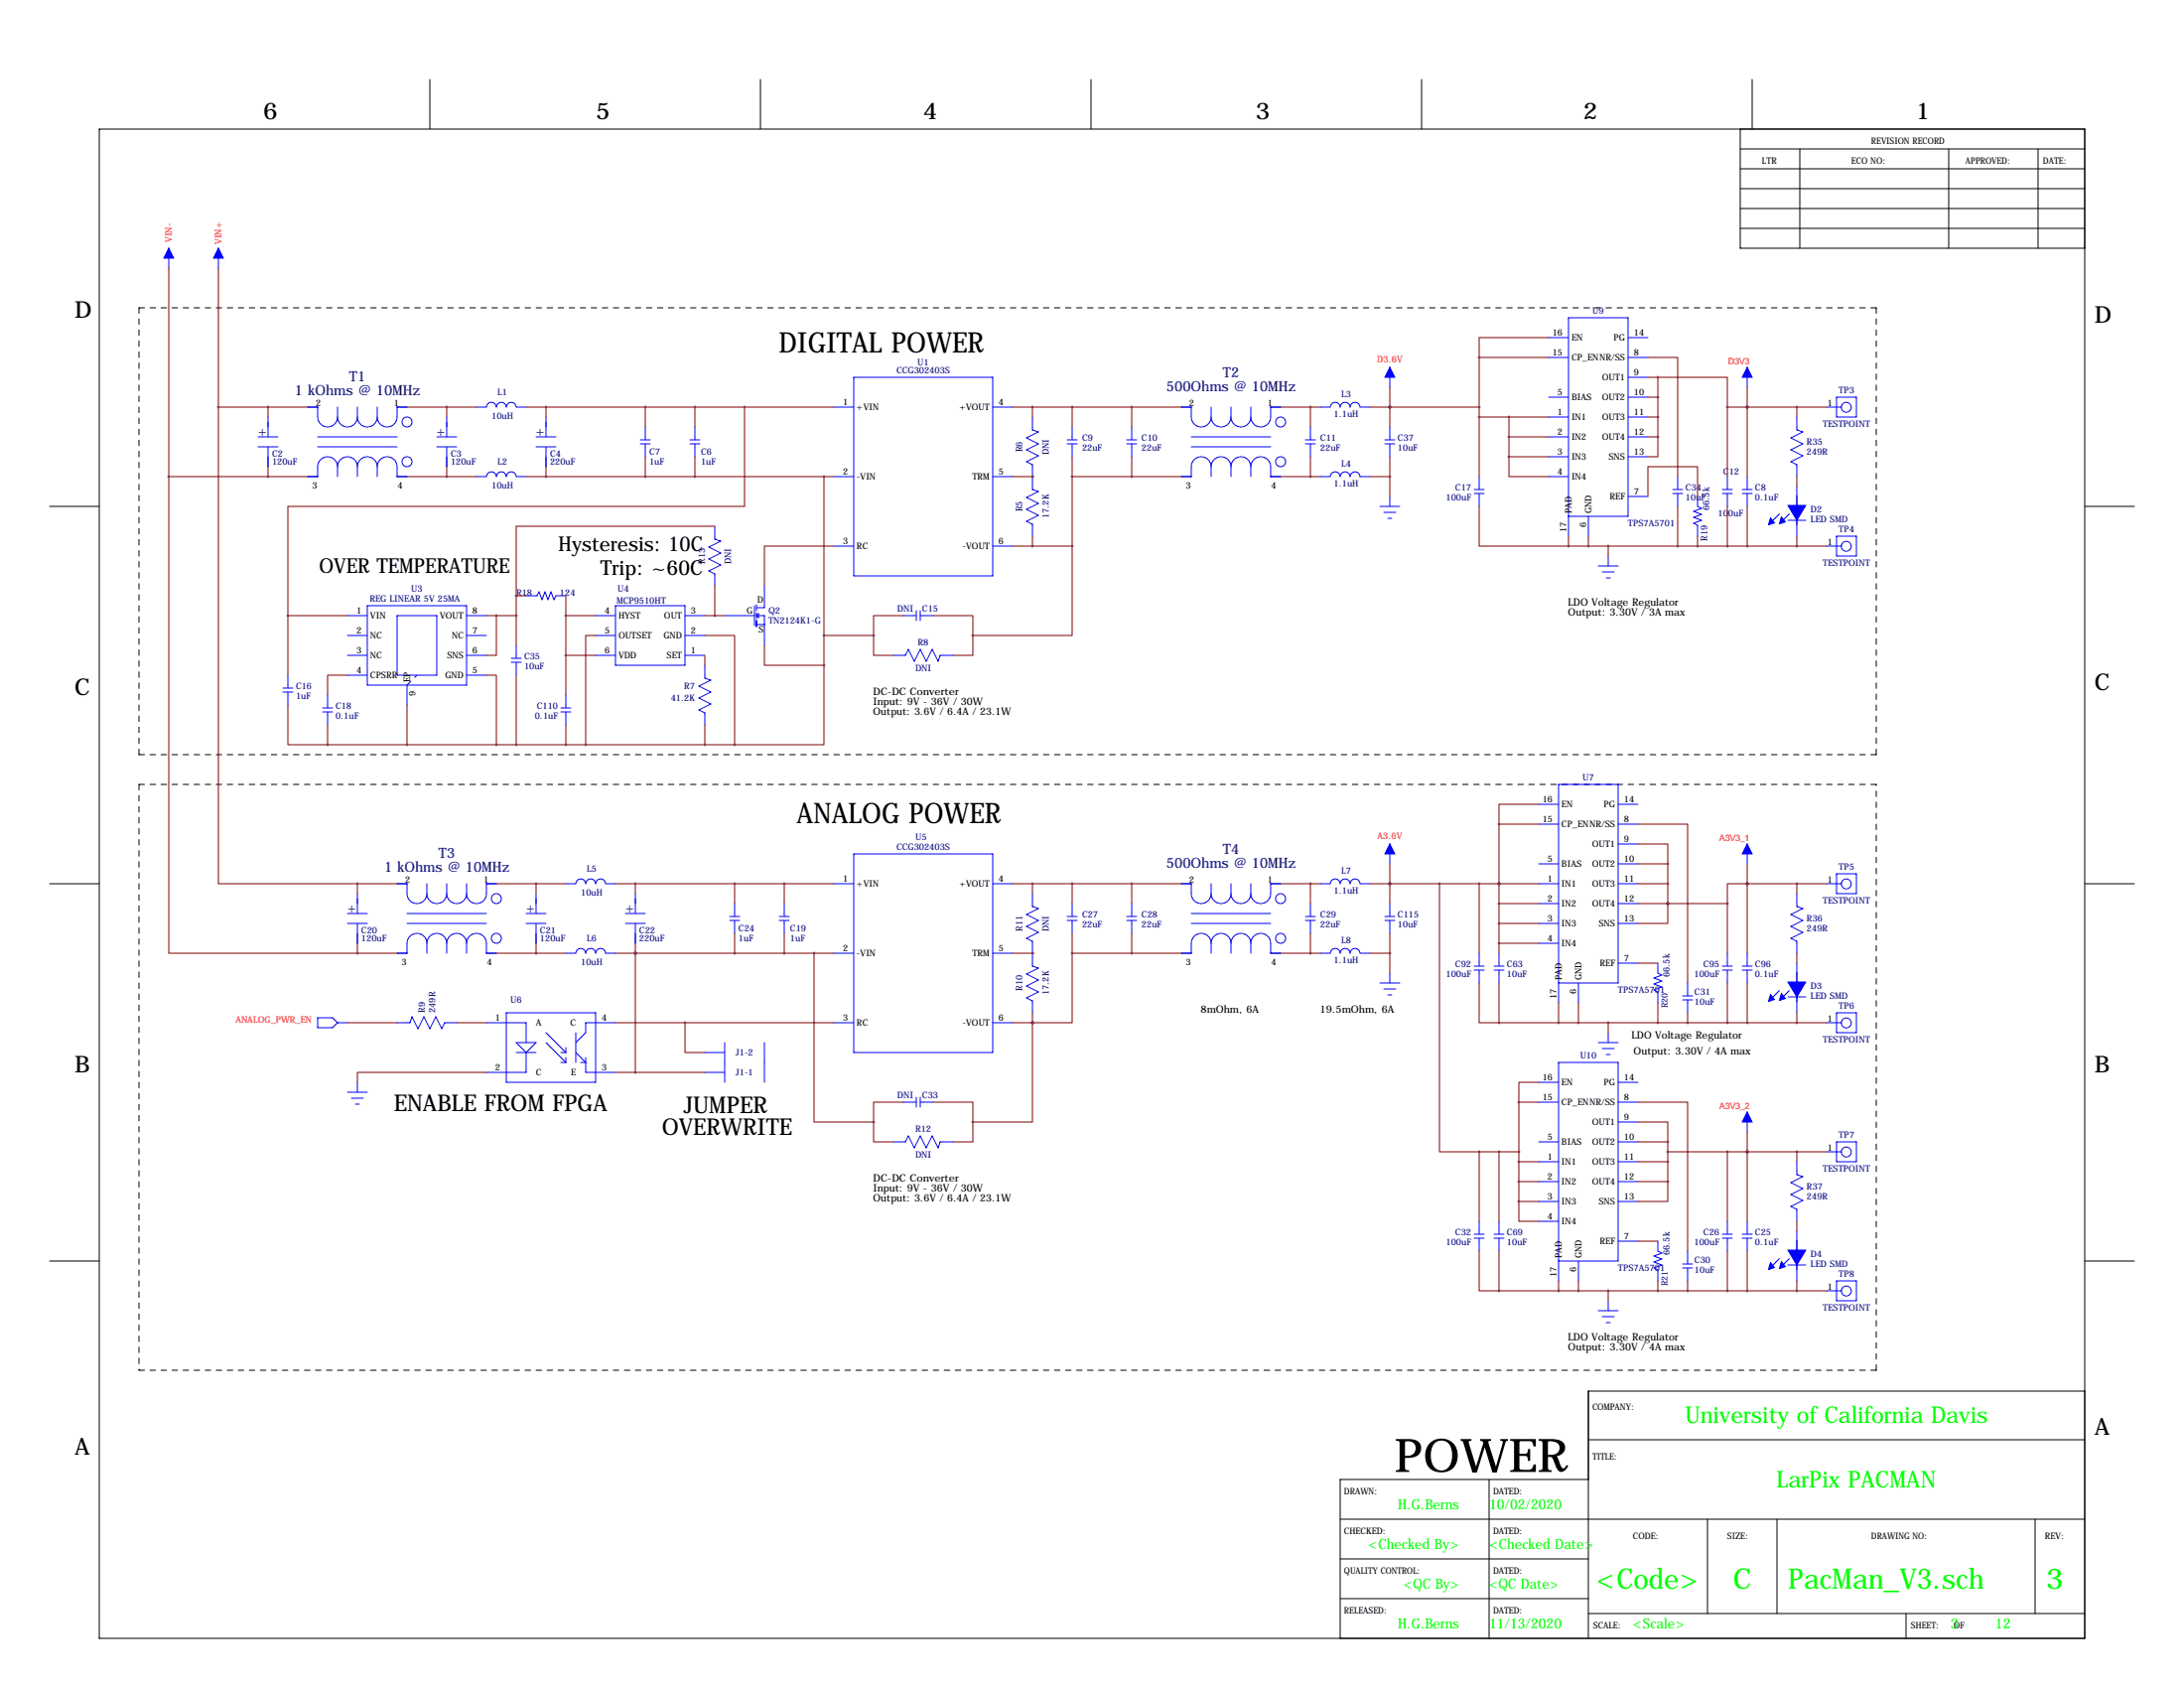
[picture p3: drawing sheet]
<svg xmlns="http://www.w3.org/2000/svg" width="559mm" height="432mm" viewBox="0 0 559 432" stroke-linecap="round" stroke-linejoin="round" font-family="sans-serif">
<g fill="none" stroke="#000" stroke-width=".25">
<path d="M25.4 33h508v386.1h-508zM110 20.3v12.7M194.6 20.3v12.7M279.1 20.3v12.7M363.7 20.3v12.7M445.3 38.1h88.1M445.3 33v30.5h88.1M448.3 20.3v12.7M460.5 38.1v25.4M498.6 38.1v25.4M521.5 38.1v25.4M445.3 48.3h88.1"/>
<path d="M445.3 43.2h88.1M445.3 53.3h88.1M445.3 58.4h88.1M12.7 129.5h12.7M533.4 129.5h12.7M12.7 226.1h12.7M533.4 226.1h12.7M12.7 322.6h12.7M533.4 322.6h12.7M533.4 355.9h-127v63.2M381 378.5v40.6M406.4 368.3h127"/>
<path d="M406.4 378.5h-63.5v40.6M342.9 388.6h190.5M342.9 398.8h63.5M436.9 388.6v24.1M454.7 388.6v24.1M520.7 388.6v24.1M342.9 408.9h63.5M406.4 412.7h127M487.7 412.7v6.4"/>
</g>
<path d="M35.6 78.7v114.3M480.1 78.7h-444.5M35.6 193h444.5M480.1 193v-114.3M35.6 200.7v149.8M480.1 200.7h-444.5M35.6 350.5h444.5M480.1 350.5v-149.8" fill="none" stroke="#000" stroke-width=".25" stroke-dasharray="1.4 1.4"/>
<g fill="none" stroke="#00f" stroke-width=".25">
<path d="M43.2 63.5v5.1M55.9 63.5v5.1M218.4 96.5h35.6v50.8h-35.6zM355.6 94v5.1M396.2 91.4h5.1M396.2 86.4h5.1M416.6 96.5h5M416.6 91.4h5M416.6 86.4h5M447 94v5.1M66 111.8h5.1M66 114.3h5.1"/>
<path d="M68.6 106.7v5.1M68.6 114.3v5.1M78.7 104.1h2.6a5 5 0 0 0 .5 4.2 2.54 2.54 0 0 0 2.9 .8 2.54 2.54 0 0 0 1.7-2.4M81.3 111.8h20.3M81.3 114.3h20.3M86.4 106.7a2.54 2.54 0 0 0 2.5 2.5 2.54 2.54 0 0 0 2.5-2.5M86.4 119.4a2.54 2.54 0 0 1 2.5-2.6 2.54 2.54 0 0 1 2.5 2.6M86.4 119.4a2.54 2.54 0 0 0-2.6-2.6 2.54 2.54 0 0 0-2.5 2.6v2.5h-2.6M86.4 104.1v2.6M86.4 119.4v2.5M91.4 106.7a2.54 2.54 0 0 0 2.6 2.5 2.54 2.54 0 0 0 2.5-2.5M91.4 119.4a2.54 2.54 0 0 1 2.6-2.6 2.54 2.54 0 0 1 2.5 2.6"/>
<path d="M91.4 104.1v2.6M91.4 119.4v2.5M96.5 119.4a2.54 2.54 0 0 1 2.6-2.6 2.54 2.54 0 0 1 2.5 2.6v2.5h2.5M96.5 104.1v2.6M96.5 119.4v2.5M104.1 104.1h-2.5a5 5 0 0 1-.6 4.2 2.54 2.54 0 0 1-2.8 .8 2.54 2.54 0 0 1-1.7-2.4M111.8 111.8h5M111.8 114.3h5M114.3 106.7v5.1M114.3 114.3v5.1M121.9 104.1h2.6a1.27 1.27 0 0 1 1.2-1.2 1.27 1.27 0 0 1 1.3 1.2 1.27 1.27 0 0 1 1.3-1.2 1.27 1.27 0 0 1 1.2 1.2 1.27 1.27 0 0 1 1.3-1.2 1.27 1.27 0 0 1 1.3 1.2h2.5M137.2 111.8h5"/>
<path d="M137.2 114.3h5M139.7 106.7v5.1M139.7 114.3v5.1M163.8 113.5h2.6M163.8 112.5h2.6M165.1 109.2v3.3M165.1 113.5v3.3M176.5 113.5h2.6M176.5 112.5h2.6M177.8 109.2v3.3M177.8 113.5v3.3M213.4 104.1h5"/>
<path d="M254 104.1h5.1M264.2 106.7v3.3l1.5 .5-3.1 1.5 3.1 1.5-3.1 1.6 3.1 1.5-3.1 1.5 1.6 .8v6.3l1.5 .5-3.1 1.6 3.1 1.5-3.1 1.5 3.1 1.5-3.1 1.5 1.6 .8v3.1M273 113.5h2.6M273 112.5h2.6M274.3 109.2v3.3M274.3 113.5v3.3M288.3 113.5h2.5M288.3 112.5h2.5M289.6 109.2v3.3M289.6 113.5v3.3M302.3 104.1h2.5a5 5 0 0 0 .6 4.2 2.54 2.54 0 0 0 2.8 .8 2.54 2.54 0 0 0 1.7-2.4M304.8 111.8h20.3"/>
<path d="M304.8 114.3h20.3M309.9 106.7a2.54 2.54 0 0 0 2.5 2.5 2.54 2.54 0 0 0 2.6-2.5M309.9 119.4a2.54 2.54 0 0 1 2.5-2.6 2.54 2.54 0 0 1 2.6 2.6M309.9 119.4a2.54 2.54 0 0 0-2.6-2.6 2.54 2.54 0 0 0-2.5 2.6v2.5h-2.5M309.9 104.1v2.6M309.9 119.4v2.5M315 106.7a2.54 2.54 0 0 0 2.5 2.5 2.54 2.54 0 0 0 2.5-2.5M315 119.4a2.54 2.54 0 0 1 2.5-2.6 2.54 2.54 0 0 1 2.5 2.6M315 104.1v2.6M315 119.4v2.5M320 119.4a2.54 2.54 0 0 1 2.6-2.6 2.54 2.54 0 0 1 2.5 2.6v2.5h2.6M320 104.1v2.6"/>
<path d="M320 119.4v2.5M327.7 104.1h-2.6a5 5 0 0 1-.5 4.2 2.54 2.54 0 0 1-2.9 .8 2.54 2.54 0 0 1-1.7-2.4M334 113.5h2.5M334 112.5h2.5M335.3 109.2v3.3M335.3 113.5v3.3M337.8 104.1h2.6a1.27 1.27 0 0 1 1.2-1.2 1.27 1.27 0 0 1 1.3 1.2 1.27 1.27 0 0 1 1.3-1.2 1.27 1.27 0 0 1 1.2 1.2 1.27 1.27 0 0 1 1.3-1.2 1.27 1.27 0 0 1 1.3 1.2h2.5M354.3 113.5h2.6M354.3 112.5h2.6M355.6 109.2v3.3M355.6 113.5v3.3M396.2 111.8h5.1"/>
<path d="M396.2 106.7h5.1M396.2 101.6h5.1M396.2 116.8h5.1M416.6 111.8h5M416.6 106.7h5M416.6 101.6h5M416.6 116.8h5M459.7 106.7v3.3l1.6 .5-3.1 1.5 3.1 1.5-3.1 1.6 3.1 1.5-3.1 1.5 1.5 .8v3M467.4 104.1h3.8M469.9 101.6h5.1v5.1h-5.1zM121.9 121.9h2.6a1.27 1.27 0 0 1 1.2-1.2 1.27 1.27 0 0 1 1.3 1.2 1.27 1.27 0 0 1 1.3-1.2 1.27 1.27 0 0 1 1.2 1.2 1.27 1.27 0 0 1 1.3-1.2 1.27 1.27 0 0 1 1.3 1.2h2.5M182.9 134.6v3.3l1.5 .5-3 1.6 3 1.5-3 1.5 3 1.5-3 1.5 1.5 .8v3.1"/>
<path d="M213.4 121.9h5M213.4 139.7h5M254 121.9h5.1M254 139.7h5.1M337.8 121.9h2.6a1.27 1.27 0 0 1 1.2-1.2 1.27 1.27 0 0 1 1.3 1.2 1.27 1.27 0 0 1 1.3-1.2 1.27 1.27 0 0 1 1.2 1.2 1.27 1.27 0 0 1 1.3-1.2 1.27 1.27 0 0 1 1.3 1.2h2.5M353.1 129.5h5M354.1 131.1h3M355.1 132.6h1M355.6 127v2.5M377.2 126.2h2.5M377.2 125.2h2.5M378.5 121.9v3.3"/>
<path d="M378.5 126.2v3.3M396.2 121.9h5.1M401.3 132.1h15.3v-50.8h-15.3v55.9M406.4 132.1v5.1M416.6 127h5M428 126.2h2.5M428 125.2h2.5M429.3 121.9v3.3M429.3 126.2v3.3M434.3 127v2.5l1.1 .5-2.1 .8 2.1 .8-2.1 .7 2.1 .8-2.1 .8 1 .5v2.8M440.7 126.2h2.5M440.7 125.2h2.5"/>
<path d="M442 121.9v3.3M442 126.2v3.3M445.8 126.2h2.5M445.8 125.2h2.5M447 121.9v3.3M447 126.2v3.3M455.3 131.5l-2.6 2.5M457.5 133.1h4.5M457.8 131.5l-2.5 2.5M459.7 124.5v12.7M467.4 139.7h3.8M469.9 137.2h5.1v5h-5.1z"/>
<path d="M88.9 157.5h5.1M94 154.9h25.4v20.4h-25.4zM101.6 157.5h10.2v15.2h-10.2zM119.4 157.5h5.1M134.6 152.4h2.8l.5-1 .8 2 .7-2 .8 2 .8-2 .7 2 .5-1h2.6M152.4 157.5h5.1M157.5 154.9h17.8v15.3h-17.8zM175.3 157.5h5M185.4 157.5h7.6M193 154.9v5.1M193.5 154.7v1.5M193.5 156.7v1.5"/>
<path d="M193.5 158.8v1.5M193.5 157.5l.6-.5v1zM193.5 159.8h2.1M194.1 157.5h1.5v7.6M195.6 149.9v5.5h-2.1M231.1 157.5h3.3M234.4 156.2v2.6M235.5 157.5h3.3M235.5 156.2v2.6M408.9 144.8h5.1M410 146.3h3M411 147.8h1"/>
<path d="M411.5 142.2v2.6M72.4 177h2.5M72.4 176h2.5M73.7 172.7v3.3M73.7 177v3.3M83.8 177.8v3.3M88.9 172.7h5.1M88.9 162.6h5.1M88.9 167.6h5.1M104.1 175.3v5M119.4 172.7h5.1M119.4 162.6h5.1"/>
<path d="M119.4 167.6h5.1M130.8 169.4h2.5M130.8 168.4h2.5M132.1 165.1v3.3M132.1 169.4v3.3M144.8 177.8v3.3M152.4 162.6h5.1M152.4 167.6h5.1M175.3 162.6h5M175.3 167.6h5M180.3 170.2v3.3l1.6 .5-3.1 1.5 3.1 1.5-3.1 1.6 3.1 1.5-3.1 1.5 1.5 .8v3M228.6 167.6h3l.8-1.5 1.5 3.1 1.6-3.1 1.5 3.1 1.5-3.1 1.5 3.1 .5-1.6h3.3"/>
<path d="M82.5 182.1h2.6M82.5 181.1h2.6M83.8 182.1v3.3M143.5 182.1h2.5M143.5 181.1h2.5M144.8 182.1v3.3M218.4 218.4h35.6v50.8h-35.6zM355.6 215.9v5.1M393.7 210.8h5.1M393.7 205.7h5.1M414 210.8h5.1M414 215.9h5.1"/>
<path d="M414 205.7h5.1M447 215.9v5.1M88.9 233.7h5.1M88.9 236.2h5.1M91.4 228.6v5.1M91.4 236.2v5.1M101.6 226.1h2.5a5 5 0 0 0 .6 4.1 2.54 2.54 0 0 0 2.8 .8 2.54 2.54 0 0 0 1.7-2.4M104.1 233.7h20.4M104.1 236.2h20.4M109.2 228.6a2.54 2.54 0 0 0 2.6 2.5 2.54 2.54 0 0 0 2.5-2.5M109.2 226.1v2.5M114.3 228.6a2.54 2.54 0 0 0 2.5 2.5 2.54 2.54 0 0 0 2.6-2.5"/>
<path d="M114.3 226.1v2.5M119.4 226.1v2.5M127 226.1h-2.5a5 5 0 0 1-.6 4.1 2.54 2.54 0 0 1-2.8 .8 2.54 2.54 0 0 1-1.7-2.4M134.6 233.7h5.1M134.6 236.2h5.1M137.2 228.6v5.1M137.2 236.2v5.1M144.8 226.1l2.5-.1a1.27 1.27 0 0 1 1.3-1.2 1.27 1.27 0 0 1 1.3 1.3 1.27 1.27 0 0 1 1.2-1.3 1.27 1.27 0 0 1 1.3 1.3 1.27 1.27 0 0 1 1.3-1.3 1.27 1.27 0 0 1 1.2 1.3h2.6M160 233.7h5.1M160 236.2h5.1M162.6 228.6v5.1M162.6 236.2v5.1"/>
<path d="M186.7 235.5h2.5M186.7 234.4h2.5M188 231.1v3.3M188 235.5v3.3M199.4 235.5h2.5M199.4 234.4h2.5M200.7 231.1v3.3M200.7 235.5v3.3M213.4 226.1h5M254 226.1h5.1M264.2 228.6v3.3l1.5 .5-3.1 1.5 3.1 1.6-3.1 1.5 3.1 1.5-3.1 1.5 1.6 .8v6.3l1.5 .5-3.1 1.6 3.1 1.5-3.1 1.5 3.1 1.5-3.1 1.6 1.6 .7v3.1M273 235.5h2.6"/>
<path d="M273 234.4h2.6M274.3 231.1v3.3M274.3 235.5v3.3M288.3 235.5h2.5M288.3 234.4h2.5M289.6 231.1v3.3M289.6 235.5v3.3M302.3 226.1h2.5a5 5 0 0 0 .6 4.1 2.54 2.54 0 0 0 2.8 .8 2.54 2.54 0 0 0 1.7-2.4M304.8 233.7h20.3M304.8 236.2h20.3M309.9 228.6a2.54 2.54 0 0 0 2.5 2.5 2.54 2.54 0 0 0 2.6-2.5M309.9 226.1v2.5"/>
<path d="M315 228.6a2.54 2.54 0 0 0 2.5 2.5 2.54 2.54 0 0 0 2.5-2.5M315 226.1v2.5M320 226.1v2.5M327.7 226.1h-2.6a5 5 0 0 1-.5 4.1 2.54 2.54 0 0 1-2.9 .8 2.54 2.54 0 0 1-1.7-2.4M334 235.5h2.5M334 234.4h2.5M335.3 231.1v3.3M335.3 235.5v3.3M337.8 226.1l2.6-.1a1.27 1.27 0 0 1 1.2-1.2 1.27 1.27 0 0 1 1.3 1.3 1.27 1.27 0 0 1 1.3-1.3 1.27 1.27 0 0 1 1.2 1.3 1.27 1.27 0 0 1 1.3-1.3 1.27 1.27 0 0 1 1.3 1.3h2.5M354.3 235.5h2.6M354.3 234.4h2.6M355.6 231.1v3.3"/>
<path d="M355.6 235.5v3.3M393.7 226.1h5.1M393.7 236.2h5.1M393.7 231.1h5.1M393.7 221h5.1M414 226.1h5.1M414 236.2h5.1M414 231.1h5.1M414 221h5.1M459.7 228.6v3.3l1.6 .5-3.1 1.5 3.1 1.6-3.1 1.5 3.1 1.5-3.1 1.5 1.5 .8v3M467.4 226.1h3.8M469.9 223.5h5.1v5.1h-5.1z"/>
<path d="M109.2 241.3a2.54 2.54 0 0 1 2.6-2.5 2.54 2.54 0 0 1 2.5 2.5M109.2 241.3a2.54 2.54 0 0 0-2.5-2.5 2.54 2.54 0 0 0-2.6 2.5v2.5h-2.5M109.2 241.3v2.5M114.3 241.3a2.54 2.54 0 0 1 2.5-2.5 2.54 2.54 0 0 1 2.6 2.5M114.3 241.3v2.5M119.4 241.3a2.54 2.54 0 0 1 2.5-2.5 2.54 2.54 0 0 1 2.6 2.5v2.5h2.5M119.4 241.3v2.5M129.5 259.1h22.9v17.8h-22.9zM144.8 243.8h2.5a1.27 1.27 0 0 1 1.3-1.2 1.27 1.27 0 0 1 1.3 1.2 1.27 1.27 0 0 1 1.2-1.2 1.27 1.27 0 0 1 1.3 1.2 1.27 1.27 0 0 1 1.3-1.2 1.27 1.27 0 0 1 1.2 1.2h2.6M213.4 243.8h5M254 243.8h5.1M309.9 241.3a2.54 2.54 0 0 1 2.5-2.5 2.54 2.54 0 0 1 2.6 2.5"/>
<path d="M309.9 241.3a2.54 2.54 0 0 0-2.6-2.5 2.54 2.54 0 0 0-2.5 2.5v2.5h-2.5M309.9 241.3v2.5M315 241.3a2.54 2.54 0 0 1 2.5-2.5 2.54 2.54 0 0 1 2.5 2.5M315 241.3v2.5M320 241.3a2.54 2.54 0 0 1 2.6-2.5 2.54 2.54 0 0 1 2.5 2.5v2.5h2.6M320 241.3v2.5M337.8 243.8h2.6a1.27 1.27 0 0 1 1.2-1.2 1.27 1.27 0 0 1 1.3 1.2 1.27 1.27 0 0 1 1.3-1.2 1.27 1.27 0 0 1 1.2 1.2 1.27 1.27 0 0 1 1.3-1.2 1.27 1.27 0 0 1 1.3 1.2h2.5M353.1 251.5h5M354.1 253h3M355.1 254.5h1M355.6 248.9v2.6M377.2 248.2h2.5"/>
<path d="M377.2 247.1h2.5M378.5 243.8v3.3M378.5 248.2v3.3M382.3 248.2h2.5M382.3 247.1h2.5M383.5 243.8v3.3M383.5 248.2v3.3M393.7 241.3h5.1M398.8 251.5h15.2v-50.8h-15.2v55.8M403.9 251.5v5M414 246.4h5.1M424.2 246.4v2.5l1 .5-2 .8 2 .8-2 .7 2 .8-2 .7 1 .5v2.8"/>
<path d="M430.5 255.8h2.6M430.5 254.8h2.6M431.8 251.5v3.3M431.8 255.8v3.3M440.7 248.2h2.5M440.7 247.1h2.5M442 243.8v3.3M442 248.2v3.3M445.8 248.2h2.5M445.8 247.1h2.5M447 243.8v3.3M447 248.2v3.3"/>
<path d="M455.3 253.4l-2.6 2.5M457.5 255h4.5M457.8 253.4l-2.5 2.5M459.7 246.4v12.7M469.9 259.1h5.1v5.1h-5.1zM81.3 260.3h3.8l1.3 1.3-1.3 1.3h-3.8zM86.4 261.6h2.5M88.9 279.4h5.1M91.4 276.9v2.5M101.6 261.6h3.3l.5-1.5 1.5 3 1.6-3 1.5 3 1.5-3 1.5 3 .8-1.5h3M124.5 261.6h10.1v5.1M132.1 269.2h5.1"/>
<path d="M132.1 266.7h5.1l-2.6 2.5zM134.6 269.2v5.1h-10.1M139.7 264.2l5.1 5M139.7 266.7l5.1 5.1M143.5 269.2h1.3M143.5 271.8h1.3M144.8 268v1.2M144.8 270.5v1.3M147.3 264.2v7.6M147.3 269.2l2.6 2.6h-1.3M149.9 270.5v3.8h7.6M157.5 261.6h-7.6v2.6l-2.6 2.5"/>
<path d="M180.3 269.2h5.1M180.3 274.3h5.1M185.4 266.7v10.2M195.6 266.7v10.2M213.4 261.6h5M254 261.6h5.1M393.7 276.9h5.1M408.9 266.7h5.1M410 268.2h3M411 269.7h1M411.5 264.2v2.5M414 276.9h5.1"/>
<path d="M467.4 261.6h3.8M89.9 280.9h3.1M90.9 282.4h1M228.6 292.1h3l.8-1.5 1.5 3 1.6-3 1.5 3 1.5-3 1.5 3 .5-1.5h3.3M231.1 281.9h3.3M234.4 280.7v2.5M235.5 280.7v2.5M235.5 281.9h3.3M393.7 281.9h5.1M393.7 292.1h5.1M393.7 297.2h5.1M414 281.9h5.1"/>
<path d="M414 292.1h5.1M414 297.2h5.1M414 287h5.1M447 284.5v5.1M459.7 297.2v3.3l1.6 .5-3.1 1.5 3.1 1.5-3.1 1.6 3.1 1.5-3.1 1.5 1.5 .8v3M467.4 294.6h3.8M469.9 292.1h5.1v5.1h-5.1zM377.2 316.7h2.5M377.2 315.7h2.5M378.5 312.4v3.3M378.5 316.7v3.3M382.3 316.7h2.5"/>
<path d="M382.3 315.7h2.5M383.5 312.4v3.3M383.5 316.7v3.3M393.7 302.3h5.1M393.7 307.3h5.1M393.7 312.4h5.1M414 302.3h5.1M414 307.3h5.1M414 317.5h5.1M424.2 317.5v2.5l1 .5-2 .8 2 .8-2 .7 2 .8-2 .8 1 .5v2.8M440.7 316.7h2.5M440.7 315.7h2.5"/>
<path d="M442 312.4v3.3M442 316.7v3.3M445.8 316.7h2.5M445.8 315.7h2.5M447 312.4v3.3M447 316.7v3.3M459.7 315v12.7M398.8 322.6h15.2v-50.8h-15.2v55.9M403.9 322.6v5.1M408.9 335.3h5.1M410 336.8h3M411 338.3h1"/>
<path d="M411.5 332.7v2.6M430.5 324.4h2.6M430.5 323.3h2.6M431.8 320v3.3M431.8 324.4v3.3M455.3 322l-2.6 2.5M457.5 323.6h4.5M457.8 322l-2.5 2.5M467.4 330.2h3.8M469.9 327.7h5.1v5h-5.1z"/>
<circle cx="104.1" cy="118.1" r="1.27"/>
<circle cx="104.1" cy="107.9" r="1.27"/>
<circle cx="327.7" cy="118.1" r="1.27"/>
<circle cx="327.7" cy="107.9" r="1.27"/>
<circle cx="472.4" cy="104.2" r="1.27"/>
<circle cx="472.4" cy="139.8" r="1.27"/>
<circle cx="127" cy="229.9" r="1.27"/>
<circle cx="327.7" cy="229.9" r="1.27"/>
<circle cx="472.4" cy="226.1" r="1.27"/>
<circle cx="127" cy="240" r="1.27"/>
<circle cx="327.7" cy="240" r="1.27"/>
<circle cx="472.4" cy="261.7" r="1.27"/>
<circle cx="472.4" cy="294.7" r="1.27"/>
<circle cx="472.4" cy="330.3" r="1.27"/>
</g>
<path d="M104.1 175.3l2.6-2.6" fill="none" stroke="#00f" stroke-width=".25" stroke-dasharray="1.4 1.4"/>
<g fill="#00f" stroke="#00f" stroke-width=".25">
<path d="M459.7 129.3h2.3l-2.3 3.8z"/>
<path d="M457.5 129.3h2.2v3.8z"/>
<path d="M455.8 132.2l1 1.3-1.5 .5z"/>
<path d="M453 132.5l1 1.3-1.5 .5z"/>
<path d="M459.7 319.8h2.3l-2.3 3.8z"/>
<path d="M457.5 319.8h2.2v3.8z"/>
<path d="M455.8 322.7l1 1.3-1.5 .5z"/>
<path d="M453 323l1 1.3-1.5 .5z"/>
<path d="M459.7 251.2h2.3l-2.3 3.8z"/>
<path d="M457.5 251.2h2.2v3.8z"/>
<path d="M455.8 254.2l1 1.2-1.5 .5z"/>
<path d="M453 254.4l1 1.3-1.5 .5z"/>
<path d="M55.9 63.5l1.2 2.5h-2.5z"/>
<path d="M43.2 63.5l1.2 2.5h-2.5z"/>
<path d="M355.6 94l1.3 2.5h-2.6z"/>
<path d="M355.6 215.9l1.3 2.5h-2.6z"/>
<path d="M447 284.5l1.3 2.5h-2.5z"/>
<path d="M447 215.9l1.3 2.5h-2.5z"/>
<path d="M447 94l1.3 2.5h-2.5z"/>
</g>
<g fill="none" stroke="#800000" stroke-width=".25">
<path d="M43.2 68.6v53.3M55.9 68.6v35.5M355.6 99.1v10.1M378.5 91.4v30.5M378.5 91.4h17.7M396.2 86.4h-17.7v5M421.6 91.4h7.7v30.5M421.6 96.5h2.6M424.2 96.5h17.8v7.6M424.2 96.5v15.3M447 99.1v22.8M55.9 104.1v122h35.5"/>
<path d="M55.9 104.1h22.8M68.6 104.1v2.6M68.6 119.4v2.5M104.1 104.1h17.8M114.3 104.1v2.6M114.3 119.4v2.5M134.6 104.1h78.8M139.7 104.1v2.6M139.7 119.4v2.5M165.1 104.1v5.1M165.1 116.8v5.1M177.8 104.1v5.1"/>
<path d="M177.8 116.8v5.1M190.5 104.1v25.4h-116.8v28M259.1 104.1h43.2M264.2 104.1v2.6M274.3 104.1v5.1M274.3 116.8v22.9M289.6 104.1v5.1M289.6 116.8v5.1M327.7 104.1h10.1M335.3 104.1v5.1M335.3 116.8v5.1M350.5 104.1h28"/>
<path d="M355.6 104.1h.1M355.6 116.8v10.2M378.5 106.7h17.7M386.1 116.8v5.1h10.1M386.1 111.8h10.1M386.1 116.8h10.1M386.1 106.7v10.1M421.6 106.7h2.6M421.6 111.8h2.6M421.6 101.6h2.6M424.2 111.8v5h-2.6M442 104.1h25.4"/>
<path d="M442 104.1v17.8M447 104.1h.1M459.7 104.1v2.6M43.2 121.9v121.9h48.2M43.2 121.9h35.5M104.1 121.9h17.8M134.6 121.9h78.8M182.9 134.6h-50.8v17.8M210.8 121.9v48.3M213.4 139.7h-17.8v10.2M259.1 139.7h15.2M259.1 121.9h5.1"/>
<path d="M264.2 121.9h.1M264.2 137.2v2.5M274.3 139.7v22.9h-25.4M274.3 121.9h28M327.7 121.9h10.1M350.5 121.9h5.1M378.5 129.5v10.2h22.8M401.3 139.7h66.1M401.3 137.2v2.5M406.4 137.2v2.5M411.5 139.7v2.5M421.6 127v-7.6h12.7v7.6"/>
<path d="M429.3 129.5v10.2M434.3 137.2v2.5M442 129.5v10.2M447 129.5v10.2M459.7 121.9v2.6M459.7 137.2v2.5M73.7 157.5h15.2M73.7 157.5v15.2M124.5 157.5h7.6M127 157.5v10.1h-2.5M132.1 152.4v12.7M132.1 152.4h2.5"/>
<path d="M144.8 157.5h7.6M144.8 152.4v25.4M180.3 157.5h5.1M182.9 149.9v7.6M231.1 157.5h-7.6v5.1M238.8 157.5h10.1v5.1M88.9 172.7h-5.1v5.1M124.5 172.7h2.5v17.8M132.1 172.7v17.8M144.8 167.6h7.6M152.4 162.6h-2.5v27.9M180.3 162.6h7.7v27.9"/>
<path d="M180.3 167.6v2.6M195.6 165.1v5.1h15.2M210.8 170.2v20.3h-22.8M210.8 162.6h12.7M223.5 162.6v5h5.1M248.9 162.6v5h-5.1M73.7 180.3v10.2h10.1M83.8 190.5h104.2M83.8 185.4v5.1M104.1 180.3v10.2M144.8 185.4v5.1M180.3 185.4v5.1"/>
<path d="M383.5 210.8v33M383.5 210.8h10.2M393.7 205.7h-10.2v5.1M419.1 210.8h12.7v40.7M419.1 215.9h7.6v5.1M91.4 226.1h10.2M91.4 226.1v2.5M127 226.1h17.8M137.2 226.1v2.5M157.5 226.1h55.9M162.6 226.1v2.5M188 226.1v5"/>
<path d="M188 238.8v5M200.7 226.1v5M200.7 238.8v5M259.1 226.1h43.2M264.2 226.1v2.5M274.3 226.1v5M274.3 238.8v5M289.6 226.1v5M289.6 238.8v5M327.7 226.1h10.1M335.3 226.1v5M335.3 238.8v5"/>
<path d="M350.5 226.1h43.2M355.6 226.1h.1M355.6 221v10.1M355.6 238.8v10.1M368.3 226.1v68.5h10.2M378.5 226.1v17.7M383.5 226.1h.1M383.5 236.2h10.2M383.5 231.1h10.2M419.1 226.1h7.6M419.1 231.1h22.9M419.1 221h7.6"/>
<path d="M426.7 231.1v5.1h-7.6M426.7 231.1h.1M426.7 221v10.1M442 231.1v12.7M447 226.1h.1M447 226.1h-5v5M447 226.1h20.4M447 221v22.8M459.7 226.1v2.5M91.4 243.8h10.2M91.4 241.3v2.5M127 243.8h17.8"/>
<path d="M137.2 241.3v2.5M157.5 243.8h55.9M162.6 243.8h.1M162.6 241.3v33M208.3 243.8v43.2h15.2M259.1 243.8h5.1M264.2 243.8h.1M264.2 259.1v2.5M274.3 243.8v17.8h-10.1M274.3 243.8h28M327.7 243.8h10.1M350.5 243.8h5.1"/>
<path d="M378.5 251.5v10.1h5M383.5 241.3h10.2M383.5 251.5v10.1M398.8 256.5v5.1M403.9 256.5v5.1M419.1 246.4h5.1M424.2 256.5v5.1M431.8 259.1v2.5M442 251.5v10.1M447 251.5v10.1M459.7 243.8v2.6M459.7 259.1v2.5"/>
<path d="M88.9 261.6h12.7M116.8 261.6h7.7M124.5 274.3h-33.1v2.6M157.5 261.6h55.9M157.5 274.3h22.8M175.3 261.6v7.6h5M259.1 261.6h5.1M264.2 261.6v25.4h-15.3M264.2 261.6h.1M383.5 261.6h83.9M393.7 276.9h-5.1v5M411.5 261.6v2.6"/>
<path d="M223.5 287v5.1h5.1M231.1 281.9h-7.6v5.1M238.8 281.9h10.1v5.1M248.9 287v5.1h-5.1M378.5 294.6h10.1M378.5 294.6v17.8M383.5 294.6v17.8M388.6 297.2h5.1M388.6 281.9v25.4M388.6 281.9h5.1M419.1 281.9h12.7v38.1M419.1 287h7.6v5.1"/>
<path d="M419.1 297.2h7.6M419.1 292.1h7.6M426.7 294.6h40.7M426.7 292.1v10.2M442 294.6v17.8M447 294.6h.1M447 289.6v22.8M459.7 294.6v2.6M388.6 307.3v5.1h5.1M388.6 302.3h5.1M388.6 307.3h5.1M419.1 302.3h7.6"/>
<path d="M419.1 317.5h5.1M426.7 302.3v5h-7.6M459.7 312.4v2.6M378.5 320v10.2h5M383.5 320v10.2M383.5 330.2h83.9M398.8 327.7v2.5M403.9 327.7v2.5M411.5 330.2v2.5M424.2 327.7v2.5M431.8 327.7v2.5M442 320v10.2"/>
<path d="M447 320v10.2M459.7 327.7v2.5"/>
</g>
<path d="M264.1 121.9a.05 .05 0 0 0 .1 0 .05 .05 0 0 0-.1 0zM264.1 139.7a.05 .05 0 0 0 .1 0 .05 .05 0 0 0-.1 0zM264.1 104.1a.05 .05 0 0 0 .1 0 .05 .05 0 0 0-.1 0zM289.5 121.9a.05 .05 0 0 0 .1 0 .05 .05 0 0 0-.1 0zM289.5 104.1a.05 .05 0 0 0 .1 0 .05 .05 0 0 0-.1 0zM104.1 190.5a.05 .05 0 0 0 .1 0 .05 .05 0 0 0-.1 0zM73.6 157.5a.05 .05 0 0 0 .1 0 .05 .05 0 0 0-.1 0zM180.3 190.5a.05 .05 0 0 0 .1 0 .05 .05 0 0 0-.1 0zM187.9 190.5a.05 .05 0 0 0 .1 0 .05 .05 0 0 0-.1 0zM149.8 190.5a.05 .05 0 0 0 .1 0 .05 .05 0 0 0-.1 0zM264.1 243.8a.05 .05 0 0 0 .1 0 .05 .05 0 0 0-.1 0zM264.1 261.6a.05 .05 0 0 0 .1 0 .05 .05 0 0 0-.1 0zM264.1 226.1a.05 .05 0 0 0 .1 0 .05 .05 0 0 0-.1 0zM175.2 261.6a.05 .05 0 0 0 .1 0 .05 .05 0 0 0-.1 0zM187.9 226.1a.05 .05 0 0 0 .1 0 .05 .05 0 0 0-.1 0zM200.6 226.1a.05 .05 0 0 0 .1 0 .05 .05 0 0 0-.1 0zM200.6 243.8a.05 .05 0 0 0 .1 0 .05 .05 0 0 0-.1 0zM187.9 243.8a.05 .05 0 0 0 .1 0 .05 .05 0 0 0-.1 0zM137.1 226.1a.05 .05 0 0 0 .1 0 .05 .05 0 0 0-.1 0zM162.5 226.1a.05 .05 0 0 0 .1 0 .05 .05 0 0 0-.1 0zM162.5 243.8a.05 .05 0 0 0 .1 0 .05 .05 0 0 0-.1 0zM137.1 243.8a.05 .05 0 0 0 .1 0 .05 .05 0 0 0-.1 0zM162.5 243.8a.05 .05 0 0 0 .1 0 .05 .05 0 0 0-.1 0zM162.5 274.3a.05 .05 0 0 0 .1 0 .05 .05 0 0 0-.1 0zM264.1 261.6a.05 .05 0 0 0 .1 0 .05 .05 0 0 0-.1 0zM289.5 243.8a.05 .05 0 0 0 .1 0 .05 .05 0 0 0-.1 0zM289.5 226.1a.05 .05 0 0 0 .1 0 .05 .05 0 0 0-.1 0zM91.4 226.1a.05 .05 0 0 0 .1 0 .05 .05 0 0 0-.1 0zM91.4 243.8a.05 .05 0 0 0 .1 0 .05 .05 0 0 0-.1 0zM447 294.6a.05 .05 0 0 0 .1 0 .05 .05 0 0 0-.1 0zM378.4 294.6a.05 .05 0 0 0 .1 0 .05 .05 0 0 0-.1 0zM441.9 330.2a.05 .05 0 0 0 .1 0 .05 .05 0 0 0-.1 0zM383.5 261.6a.05 .05 0 0 0 .1 0 .05 .05 0 0 0-.1 0zM447 226.1a.05 .05 0 0 0 .1 0 .05 .05 0 0 0-.1 0zM441.9 261.6a.05 .05 0 0 0 .1 0 .05 .05 0 0 0-.1 0zM378.4 226.1a.05 .05 0 0 0 .1 0 .05 .05 0 0 0-.1 0zM447 104.1a.05 .05 0 0 0 .1 0 .05 .05 0 0 0-.1 0zM441.9 139.7a.05 .05 0 0 0 .1 0 .05 .05 0 0 0-.1 0zM447 330.2a.05 .05 0 0 0 .1 0 .05 .05 0 0 0-.1 0zM447 294.6a.05 .05 0 0 0 .1 0 .05 .05 0 0 0-.1 0zM447 261.6a.05 .05 0 0 0 .1 0 .05 .05 0 0 0-.1 0zM447 226.1a.05 .05 0 0 0 .1 0 .05 .05 0 0 0-.1 0zM447 139.7a.05 .05 0 0 0 .1 0 .05 .05 0 0 0-.1 0zM447 104.1a.05 .05 0 0 0 .1 0 .05 .05 0 0 0-.1 0zM459.7 139.7a.05 .05 0 0 0 .1 0 .05 .05 0 0 0-.1 0zM459.7 104.1a.05 .05 0 0 0 .1 0 .05 .05 0 0 0-.1 0zM459.7 226.1a.05 .05 0 0 0 .1 0 .05 .05 0 0 0-.1 0zM459.7 261.6a.05 .05 0 0 0 .1 0 .05 .05 0 0 0-.1 0zM459.7 294.6a.05 .05 0 0 0 .1 0 .05 .05 0 0 0-.1 0zM459.7 330.2a.05 .05 0 0 0 .1 0 .05 .05 0 0 0-.1 0zM383.5 330.2a.05 .05 0 0 0 .1 0 .05 .05 0 0 0-.1 0zM383.5 294.6a.05 .05 0 0 0 .1 0 .05 .05 0 0 0-.1 0zM383.5 226.1a.05 .05 0 0 0 .1 0 .05 .05 0 0 0-.1 0zM383.5 241.3a.05 .05 0 0 0 .1 0 .05 .05 0 0 0-.1 0zM383.5 236.2a.05 .05 0 0 0 .1 0 .05 .05 0 0 0-.1 0zM383.5 231.1a.05 .05 0 0 0 .1 0 .05 .05 0 0 0-.1 0zM383.5 226.1a.05 .05 0 0 0 .1 0 .05 .05 0 0 0-.1 0zM383.5 210.8a.05 .05 0 0 0 .1 0 .05 .05 0 0 0-.1 0zM403.8 261.6a.05 .05 0 0 0 .1 0 .05 .05 0 0 0-.1 0zM441.9 231.1a.05 .05 0 0 0 .1 0 .05 .05 0 0 0-.1 0zM441.9 294.6a.05 .05 0 0 0 .1 0 .05 .05 0 0 0-.1 0zM403.8 330.2a.05 .05 0 0 0 .1 0 .05 .05 0 0 0-.1 0zM429.2 139.7a.05 .05 0 0 0 .1 0 .05 .05 0 0 0-.1 0zM378.4 104.1a.05 .05 0 0 0 .1 0 .05 .05 0 0 0-.1 0zM378.4 91.4a.05 .05 0 0 0 .1 0 .05 .05 0 0 0-.1 0zM378.4 106.7a.05 .05 0 0 0 .1 0 .05 .05 0 0 0-.1 0zM441.9 104.1a.05 .05 0 0 0 .1 0 .05 .05 0 0 0-.1 0zM434.3 139.7a.05 .05 0 0 0 .1 0 .05 .05 0 0 0-.1 0z" fill="#800000" stroke="#800000" stroke-width=".63"/>
<text font-size="11.9" x="356.8" y="376.5">POWER</text>
<g font-size="7.3">
<text x="199.3" y="90.3">DIGITAL POWER</text>
<text x="203.9" y="210.7">ANALOG POWER</text>
</g>
<g font-size="7.3" fill="#0f0">
<text x="408.5" y="406.4">&lt;Code&gt;</text>
<text x="443.4" y="406.4">C</text>
<text x="457.5" y="406.4">PacMan_V3.sch</text>
<text x="523.6" y="406.4">3</text>
</g>
<g font-size="5.9">
<text x="67.3" y="30.5">6</text>
<text x="152.4" y="30.5">5</text>
<text x="236.2" y="30.5">4</text>
<text x="321.3" y="30.5">3</text>
<text x="405.1" y="30.5">2</text>
<text x="490.2" y="30.5">1</text>
<text x="19" y="81.3">D</text>
<text x="535.9" y="82.6">D</text>
<text x="19" y="177.8">C</text>
<text x="535.9" y="176.5">C</text>
<text x="19" y="274.3">B</text>
<text x="535.9" y="274.3">B</text>
<text x="100.8" y="284.3">ENABLE FROM FPGA</text>
<text x="175" y="284.8">JUMPER</text>
<text x="169.4" y="290.4">OVERWRITE</text>
<text x="535.9" y="367">A</text>
<text x="19" y="372.1">A</text>
</g>
<g font-size="5.9" fill="#0f0">
<text x="431.1" y="364">University of California Davis</text>
<text x="454.6" y="380.5">LarPix PACMAN</text>
</g>
<g font-size="5.3">
<text x="142.9" y="141">Hysteresis: 10C</text>
<text x="81.6" y="146.6">OVER TEMPERATURE</text>
<text x="153.6" y="147.1">Trip: ~60C</text>
</g>
<g font-size="3.6" fill="#000080">
<text x="75.4" y="101.1">1 kOhms @ 10MHz</text>
<text x="89.4" y="97.5">T1</text>
<text x="298.4" y="100.1">500Ohms @ 10MHz</text>
<text x="312.9" y="96.5">T2</text>
<text x="66" y="111.5">+</text>
<text x="111.8" y="111.5">+</text>
<text x="137.2" y="111.5">+</text>
<text x="112.2" y="219.5">T3</text>
<text x="298.4" y="222">500Ohms @ 10MHz</text>
<text x="312.9" y="218.4">T4</text>
<text x="98.3" y="223">1 kOhms @ 10MHz</text>
<text x="88.9" y="233.4">+</text>
<text x="134.6" y="233.4">+</text>
<text x="160" y="233.4">+</text>
</g>
<g font-size="3.6" fill="#0f0">
<text x="357.7" y="386.1">H.G.Berns</text>
<text x="381" y="386.1">10/02/2020</text>
<text x="350.2" y="396.2">&lt;Checked By&gt;</text>
<text x="381" y="396.2">&lt;Checked Date&gt;</text>
<text x="359.2" y="406.4">&lt;QC By&gt;</text>
<text x="381" y="406.4">&lt;QC Date&gt;</text>
<text x="357.7" y="416.6">H.G.Berns</text>
<text x="381" y="416.6">11/13/2020</text>
<text x="417.8" y="416.6">&lt;Scale&gt;</text>
<text x="499.1" y="416.6">3</text>
<text x="510.5" y="416.6">12</text>
</g>
<g font-size="2.6">
<text x="401.2" y="155">LDO Voltage Regulator</text>
<text x="401.2" y="157.6">Output: 3.30V / 3A max</text>
<text x="223.4" y="177.9">DC-DC Converter</text>
<text x="223.4" y="180.4">Input: 9V - 36V / 30W</text>
<text x="223.4" y="183">Output: 3.6V / 6.4A / 23.1W</text>
<text x="307.2" y="259.2">8mOhm, 6A</text>
<text x="337.7" y="259.2">19.5mOhm, 6A</text>
<text x="417.5" y="265.8">LDO Voltage Regulator</text>
<text x="418" y="269.8">Output: 3.30V / 4A max</text>
<text x="223.4" y="302.4">DC-DC Converter</text>
<text x="223.4" y="304.9">Input: 9V - 36V / 30W</text>
<text x="223.4" y="307.4">Output: 3.6V / 6.4A / 23.1W</text>
<text x="401.2" y="343">LDO Voltage Regulator</text>
<text x="401.2" y="345.5">Output: 3.30V / 4A max</text>
</g>
<g font-size="2.3">
<text x="450.8" y="41.9">LTR</text>
<text x="473.7" y="41.9">ECO NO:</text>
<text x="478.8" y="36.8">REVISION RECORD</text>
<text x="502.9" y="41.9">APPROVED:</text>
<text x="522.7" y="41.9">DATE:</text>
<text x="397.2" y="85.9">16</text>
<text x="402.1" y="87.2">EN</text>
<text x="412.9" y="87.2">PG</text>
<text x="418.1" y="85.9">14</text>
<text x="397.2" y="90.9">15</text>
<text x="402.1" y="92.2">CP_ENNR/SS</text>
<text x="418.1" y="90.9">8</text>
<text x="398.5" y="101.1">5</text>
<text x="409.9" y="97.3">OUT1</text>
<text x="418.1" y="96">9</text>
<text x="418.1" y="101.1">10</text>
<text x="80.8" y="103.8">2</text>
<text x="100.8" y="103.8">1</text>
<text x="215.6" y="103.6">1</text>
<text x="219.2" y="104.9">+VIN</text>
<text x="245.5" y="104.9">+VOUT</text>
<text x="255.5" y="103.6">4</text>
<text x="304.3" y="103.8">2</text>
<text x="324.4" y="103.8">1</text>
<text x="398.5" y="106.2">1</text>
<text x="402.1" y="107.5">IN1</text>
<text x="402.1" y="102.4">BIAS</text>
<text x="409.9" y="102.4">OUT2</text>
<text x="409.9" y="107.5">OUT3</text>
<text x="418.1" y="106.2">11</text>
<text x="467.6" y="103.9">1</text>
<text x="398.5" y="111.3">2</text>
<text x="402.1" y="112.6">IN2</text>
<text x="409.9" y="112.6">OUT4</text>
<text x="418.1" y="111.3">12</text>
<text x="398.5" y="116.3">3</text>
<text x="402.1" y="117.6">IN3</text>
<text x="411.6" y="117.6">SNS</text>
<text x="418.1" y="116.3">13</text>
<text x="79.9" y="124.9">3</text>
<text x="101.7" y="124.9">4</text>
<text x="215.6" y="121.4">2</text>
<text x="219.2" y="122.7">-VIN</text>
<text x="248.8" y="122.7">TRM</text>
<text x="255.5" y="121.4">5</text>
<text x="303.4" y="124.9">3</text>
<text x="325.2" y="124.9">4</text>
<text x="398.5" y="121.4">4</text>
<text x="402.1" y="122.7">IN4</text>
<text x="402.1" y="131.3" transform="rotate(-90 402.1 131.3)">PAD</text>
<text x="407.2" y="131.3" transform="rotate(-90 407.2 131.3)">GND</text>
<text x="411.9" y="127.8">REF</text>
<text x="418.1" y="126.5">7</text>
<text x="400.8" y="136.2" transform="rotate(-90 400.8 136.2)">17</text>
<text x="405.9" y="134.9" transform="rotate(-90 405.9 134.9)">6</text>
<text x="215.6" y="139.2">3</text>
<text x="219.2" y="140.5">RC</text>
<text x="246.3" y="140.5">-VOUT</text>
<text x="255.5" y="139.2">6</text>
<text x="467.6" y="139.4">1</text>
<text x="193.8" y="154.2">D</text>
<text x="91.2" y="157">1</text>
<text x="94.7" y="158.3">VIN</text>
<text x="112.6" y="158.3">VOUT</text>
<text x="120.9" y="157">8</text>
<text x="154.7" y="157">4</text>
<text x="158.2" y="158.3">HYST</text>
<text x="169.9" y="158.3">OUT</text>
<text x="176.8" y="157">3</text>
<text x="191" y="157">G</text>
<text x="194.1" y="161.8">S</text>
<text x="91.2" y="162.1">2</text>
<text x="91.2" y="167.1">3</text>
<text x="94.7" y="163.4">NC</text>
<text x="115.6" y="163.4">NC</text>
<text x="120.9" y="167.1">6</text>
<text x="120.9" y="162.1">7</text>
<text x="154.7" y="162.1">5</text>
<text x="154.7" y="167.1">6</text>
<text x="158.2" y="163.4">OUTSET</text>
<text x="169.8" y="163.4">GND</text>
<text x="176.8" y="167.1">1</text>
<text x="176.8" y="162.1">2</text>
<text x="91.2" y="172.2">4</text>
<text x="94.7" y="168.4">NC</text>
<text x="94.7" y="173.5">CPSRR</text>
<text x="113.9" y="173.5">GND</text>
<text x="114.4" y="168.4">SNS</text>
<text x="120.9" y="172.2">5</text>
<text x="158.2" y="168.4">VDD</text>
<text x="170.6" y="168.4">SET</text>
<text x="104.9" y="174.5" transform="rotate(-90 104.9 174.5)">EP</text>
<text x="106.3" y="178.1" transform="rotate(-90 106.3 178.1)">9</text>
<text x="394.7" y="205.2">16</text>
<text x="399.5" y="206.5">EN</text>
<text x="410.4" y="206.5">PG</text>
<text x="415.5" y="205.2">14</text>
<text x="394.7" y="210.3">15</text>
<text x="399.5" y="211.6">CP_ENNR/SS</text>
<text x="415.5" y="210.3">8</text>
<text x="415.5" y="215.4">9</text>
<text x="396" y="220.5">5</text>
<text x="399.5" y="221.8">BIAS</text>
<text x="407.4" y="216.7">OUT1</text>
<text x="407.4" y="221.8">OUT2</text>
<text x="415.5" y="220.5">10</text>
<text x="103.6" y="225.7">2</text>
<text x="123.7" y="225.7">1</text>
<text x="215.6" y="225.6">1</text>
<text x="219.2" y="226.9">+VIN</text>
<text x="245.5" y="226.9">+VOUT</text>
<text x="255.5" y="225.6">4</text>
<text x="304.3" y="225.7">2</text>
<text x="324.4" y="225.7">1</text>
<text x="396" y="225.6">1</text>
<text x="399.5" y="226.9">IN1</text>
<text x="407.4" y="226.9">OUT3</text>
<text x="415.5" y="225.6">11</text>
<text x="467.6" y="225.8">1</text>
<text x="396" y="230.6">2</text>
<text x="399.5" y="231.9">IN2</text>
<text x="407.4" y="231.9">OUT4</text>
<text x="415.5" y="230.6">12</text>
<text x="396" y="235.7">3</text>
<text x="399.5" y="237">IN3</text>
<text x="409" y="237">SNS</text>
<text x="415.5" y="235.7">13</text>
<text x="215.6" y="243.3">2</text>
<text x="219.2" y="244.6">-VIN</text>
<text x="248.8" y="244.6">TRM</text>
<text x="255.5" y="243.3">5</text>
<text x="396" y="240.8">4</text>
<text x="399.5" y="242.1">IN4</text>
<text x="415.5" y="245.9">7</text>
<text x="102.8" y="246.8">3</text>
<text x="124.6" y="246.8">4</text>
<text x="303.4" y="246.8">3</text>
<text x="325.2" y="246.8">4</text>
<text x="399.6" y="250.7" transform="rotate(-90 399.6 250.7)">PAD</text>
<text x="404.7" y="250.7" transform="rotate(-90 404.7 250.7)">GND</text>
<text x="409.3" y="247.2">REF</text>
<text x="398.3" y="255.6" transform="rotate(-90 398.3 255.6)">17</text>
<text x="403.4" y="254.3" transform="rotate(-90 403.4 254.3)">6</text>
<text x="126.7" y="261.1">1</text>
<text x="137.2" y="262.4">A</text>
<text x="145.9" y="262.4">C</text>
<text x="153.9" y="261.1">4</text>
<text x="215.6" y="261.1">3</text>
<text x="219.2" y="262.4">RC</text>
<text x="246.3" y="262.4">-VOUT</text>
<text x="255.5" y="261.1">6</text>
<text x="467.6" y="261.4">1</text>
<text x="126.7" y="273.8">2</text>
<text x="137.2" y="275.1">C</text>
<text x="146" y="275.1">E</text>
<text x="153.9" y="273.8">3</text>
<text x="394.7" y="281.4">15</text>
<text x="394.7" y="276.4">16</text>
<text x="399.5" y="277.7">EN</text>
<text x="410.4" y="277.7">PG</text>
<text x="415.5" y="281.4">8</text>
<text x="415.5" y="276.4">14</text>
<text x="399.5" y="282.7">CP_ENNR/SS</text>
<text x="407.4" y="287.8">OUT1</text>
<text x="415.5" y="286.5">9</text>
<text x="396" y="291.6">5</text>
<text x="399.5" y="292.9">BIAS</text>
<text x="407.4" y="292.9">OUT2</text>
<text x="415.5" y="291.6">10</text>
<text x="396" y="296.7">1</text>
<text x="399.5" y="298">IN1</text>
<text x="407.4" y="298">OUT3</text>
<text x="415.5" y="296.7">11</text>
<text x="467.6" y="294.4">1</text>
<text x="396" y="301.8">2</text>
<text x="399.5" y="303.1">IN2</text>
<text x="407.4" y="303.1">OUT4</text>
<text x="415.5" y="301.8">12</text>
<text x="396" y="306.8">3</text>
<text x="396" y="311.9">4</text>
<text x="399.5" y="308.1">IN3</text>
<text x="409" y="308.1">SNS</text>
<text x="415.5" y="306.8">13</text>
<text x="399.5" y="313.2">IN4</text>
<text x="415.5" y="317">7</text>
<text x="399.6" y="321.8" transform="rotate(-90 399.6 321.8)">PAD</text>
<text x="404.7" y="321.8" transform="rotate(-90 404.7 321.8)">GND</text>
<text x="409.3" y="318.3">REF</text>
<text x="398.3" y="326.7" transform="rotate(-90 398.3 326.7)">17</text>
<text x="403.4" y="325.4" transform="rotate(-90 403.4 325.4)">6</text>
<text x="467.6" y="329.9">1</text>
<text x="407.4" y="360.7">COMPANY:</text>
<text x="407.4" y="373.4">TITLE:</text>
<text x="343.9" y="382.3">DRAWN:</text>
<text x="382" y="382.3">DATED:</text>
<text x="343.9" y="392.4">CHECKED:</text>
<text x="382" y="392.4">DATED:</text>
<text x="417.8" y="393.7">CODE:</text>
<text x="442" y="393.7">SIZE:</text>
<text x="478.8" y="393.7">DRAWING NO:</text>
<text x="523.2" y="393.7">REV:</text>
<text x="343.9" y="402.6">QUALITY CONTROL:</text>
<text x="382" y="402.6">DATED:</text>
<text x="343.9" y="412.7">RELEASED:</text>
<text x="382" y="412.7">DATED:</text>
<text x="407.7" y="416.6">SCALE:</text>
<text x="488.9" y="416.6">SHEET:</text>
<text x="499.9" y="416.6">OF</text>
</g>
<g font-size="2.3" fill="#f00">
<text x="44" y="62" transform="rotate(-90 44 62)">VIN-</text>
<text x="56.7" y="62.5" transform="rotate(-90 56.7 62.5)">VIN+</text>
<text x="352.4" y="92.7">D3.6V</text>
<text x="442.2" y="93.2">D3V3</text>
<text x="352.5" y="214.6">A3.6V</text>
<text x="439.9" y="215.1">A3V3_1</text>
<text x="60.3" y="261.6">ANALOG_PWR_EN</text>
<text x="439.9" y="283.7">A3V3_2</text>
</g>
<g font-size="2.3" fill="#000080">
<text x="407.5" y="80.3">U9</text>
<text x="229.4" y="95.6">CCG302403S</text>
<text x="234.8" y="93.5">U1</text>
<text x="127.3" y="101.1">L1</text>
<text x="343.2" y="101.6">L3</text>
<text x="470.5" y="100.6">TP3</text>
<text x="125.8" y="107.3">10uH</text>
<text x="341.3" y="106.8">1.1uH</text>
<text x="276.9" y="112.8">C9</text>
<text x="292.1" y="112.8">C10</text>
<text x="337.8" y="112.8">C11</text>
<text x="357.6" y="112.8">C37</text>
<text x="462.3" y="113.8">R35</text>
<text x="466.4" y="109.3">TESTPOINT</text>
<text x="69.6" y="116.8">C2</text>
<text x="69.6" y="119">120uF</text>
<text x="115.3" y="116.8">C3</text>
<text x="115.3" y="119">120uF</text>
<text x="127.3" y="118.9">L2</text>
<text x="140.7" y="116.8">C4</text>
<text x="140.7" y="119">220uF</text>
<text x="166.1" y="116.4">C7</text>
<text x="166.1" y="119">1uF</text>
<text x="179.3" y="116.4">C6</text>
<text x="179.3" y="119">1uF</text>
<text x="261.6" y="115.7" transform="rotate(-90 261.6 115.7)">R6</text>
<text x="268.3" y="116.3" transform="rotate(-90 268.3 116.3)">DNI</text>
<text x="276.9" y="115.3">22uF</text>
<text x="292.1" y="115.3">22uF</text>
<text x="337.8" y="115.3">22uF</text>
<text x="343.2" y="119.4">L4</text>
<text x="357.6" y="115.3">10uF</text>
<text x="462.3" y="116.4">249R</text>
<text x="125.8" y="125.1">10uH</text>
<text x="341.3" y="124.5">1.1uH</text>
<text x="372.4" y="125.5">C17</text>
<text x="431.3" y="125.5">C34</text>
<text x="440.9" y="121.4">C12</text>
<text x="449.1" y="125.5">C8</text>
<text x="261.6" y="130.9" transform="rotate(-90 261.6 130.9)">R5</text>
<text x="370" y="128">100uF</text>
<text x="431.3" y="128">10uF</text>
<text x="437.4" y="130.6" transform="rotate(-90 437.4 130.6)">66.5k</text>
<text x="449.1" y="128">0.1uF</text>
<text x="463.3" y="131.1">D2</text>
<text x="268.3" y="132.6" transform="rotate(-90 268.3 132.6)">17.2K</text>
<text x="416.6" y="134.7">TPS7A5701</text>
<text x="439.6" y="132.1">100uF</text>
<text x="463.3" y="133.7">LED SMD</text>
<text x="470.5" y="136.1">TP4</text>
<text x="436.9" y="138.4" transform="rotate(-90 436.9 138.4)">R19</text>
<text x="180.3" y="144.3" transform="rotate(-90 180.3 144.3)">R13</text>
<text x="187" y="144.3" transform="rotate(-90 187 144.3)">DNI</text>
<text x="466.4" y="144.9">TESTPOINT</text>
<text x="94.6" y="153.9">REG LINEAR 5V 25MA</text>
<text x="105.2" y="151.4">U3</text>
<text x="132.1" y="152.4">R18</text>
<text x="143.3" y="152.4">124</text>
<text x="157.8" y="154.4">MCP9510HT</text>
<text x="158.1" y="151.5">U4</text>
<text x="196.6" y="157">Q2</text>
<text x="196.6" y="159.6">TN2124K1-G</text>
<text x="229.6" y="156.6">DNI</text>
<text x="236" y="156.6">C15</text>
<text x="234.8" y="165.1">R8</text>
<text x="134.1" y="168.7">C35</text>
<text x="134.1" y="171.2">10uF</text>
<text x="234.2" y="171.8">DNI</text>
<text x="75.7" y="176.3">C16</text>
<text x="75.7" y="178.8">1uF</text>
<text x="171.7" y="179.3">41.2K</text>
<text x="175.1" y="176.4">R7</text>
<text x="85.9" y="181.4">C18</text>
<text x="85.9" y="183.9">0.1uF</text>
<text x="136.9" y="183.9">0.1uF</text>
<text x="137.4" y="181.4">C110</text>
<text x="405" y="199.6">U7</text>
<text x="234.3" y="214.9">U5</text>
<text x="229.4" y="217.5">CCG302403S</text>
<text x="150.1" y="223">L5</text>
<text x="343.2" y="223.5">L7</text>
<text x="470.5" y="222.5">TP5</text>
<text x="148.6" y="229.2">10uH</text>
<text x="341.3" y="228.7">1.1uH</text>
<text x="466.4" y="231.2">TESTPOINT</text>
<text x="92.5" y="238.8">C20</text>
<text x="138.2" y="238.8">C21</text>
<text x="163.6" y="238.8">C22</text>
<text x="189" y="238.3">C24</text>
<text x="202.2" y="238.3">C19</text>
<text x="261.6" y="238.3" transform="rotate(-90 261.6 238.3)">R11</text>
<text x="268.3" y="238.3" transform="rotate(-90 268.3 238.3)">DNI</text>
<text x="276.9" y="234.7">C27</text>
<text x="276.9" y="237.2">22uF</text>
<text x="292.1" y="234.7">C28</text>
<text x="292.1" y="237.2">22uF</text>
<text x="337.8" y="234.7">C29</text>
<text x="337.8" y="237.2">22uF</text>
<text x="357.6" y="234.7">C115</text>
<text x="357.6" y="237.2">10uF</text>
<text x="462.3" y="235.7">R36</text>
<text x="462.3" y="238.3">249R</text>
<text x="92.5" y="240.9">120uF</text>
<text x="138.2" y="240.9">120uF</text>
<text x="150.1" y="240.8">L6</text>
<text x="163.6" y="240.9">220uF</text>
<text x="189" y="240.9">1uF</text>
<text x="202.2" y="240.9">1uF</text>
<text x="343.2" y="241.3">L8</text>
<text x="148.6" y="247">10uH</text>
<text x="341.3" y="246.5">1.1uH</text>
<text x="370" y="249.9">100uF</text>
<text x="372.4" y="247.4">C92</text>
<text x="385.6" y="247.4">C63</text>
<text x="385.6" y="249.9">10uF</text>
<text x="427.2" y="249.9" transform="rotate(-90 427.2 249.9)">66.5k</text>
<text x="433.5" y="249.9">100uF</text>
<text x="435.9" y="247.4">C95</text>
<text x="449.1" y="247.4">C96</text>
<text x="449.1" y="249.9">0.1uF</text>
<text x="130.6" y="256.5">U6</text>
<text x="261.6" y="253.5" transform="rotate(-90 261.6 253.5)">R10</text>
<text x="268.3" y="254.5" transform="rotate(-90 268.3 254.5)">17.2K</text>
<text x="414" y="254.1">TPS7A5701</text>
<text x="433.6" y="254.6">C31</text>
<text x="433.6" y="257.1">10uF</text>
<text x="463.3" y="253">D3</text>
<text x="463.3" y="255.6">LED SMD</text>
<text x="108.7" y="259.1" transform="rotate(-90 108.7 259.1)">R9</text>
<text x="111.3" y="259.1" transform="rotate(-90 111.3 259.1)">249R</text>
<text x="470.5" y="258.1">TP6</text>
<text x="466.4" y="266.8">TESTPOINT</text>
<text x="188.3" y="275.1">J1-1</text>
<text x="188.3" y="270">J1-2</text>
<text x="404.3" y="270.8">U10</text>
<text x="229.6" y="281">DNI</text>
<text x="236" y="281">C33</text>
<text x="234.2" y="289.6">R12</text>
<text x="470.5" y="291.1">TP7</text>
<text x="234.2" y="296.3">DNI</text>
<text x="466.4" y="299.8">TESTPOINT</text>
<text x="462.3" y="304.3">R37</text>
<text x="462.3" y="306.9">249R</text>
<text x="372.4" y="316">C32</text>
<text x="385.6" y="316">C69</text>
<text x="435.9" y="316">C26</text>
<text x="449.1" y="316">C25</text>
<text x="370" y="318.5">100uF</text>
<text x="385.6" y="318.5">10uF</text>
<text x="427.2" y="321.1" transform="rotate(-90 427.2 321.1)">66.5k</text>
<text x="433.5" y="318.5">100uF</text>
<text x="433.6" y="323.2">C30</text>
<text x="449.1" y="318.5">0.1uF</text>
<text x="463.3" y="321.6">D4</text>
<text x="414" y="325.2">TPS7A5701</text>
<text x="433.6" y="325.7">10uF</text>
<text x="463.3" y="324.2">LED SMD</text>
<text x="470.5" y="326.6">TP8</text>
<text x="466.4" y="335.4">TESTPOINT</text>
</g>
<g font-size="2.2" fill="#000080">
<text x="426.7" y="257.8" transform="rotate(-90 426.7 257.8)">R20</text>
<text x="426.7" y="328.9" transform="rotate(-90 426.7 328.9)">R21</text>
</g>
</svg>
